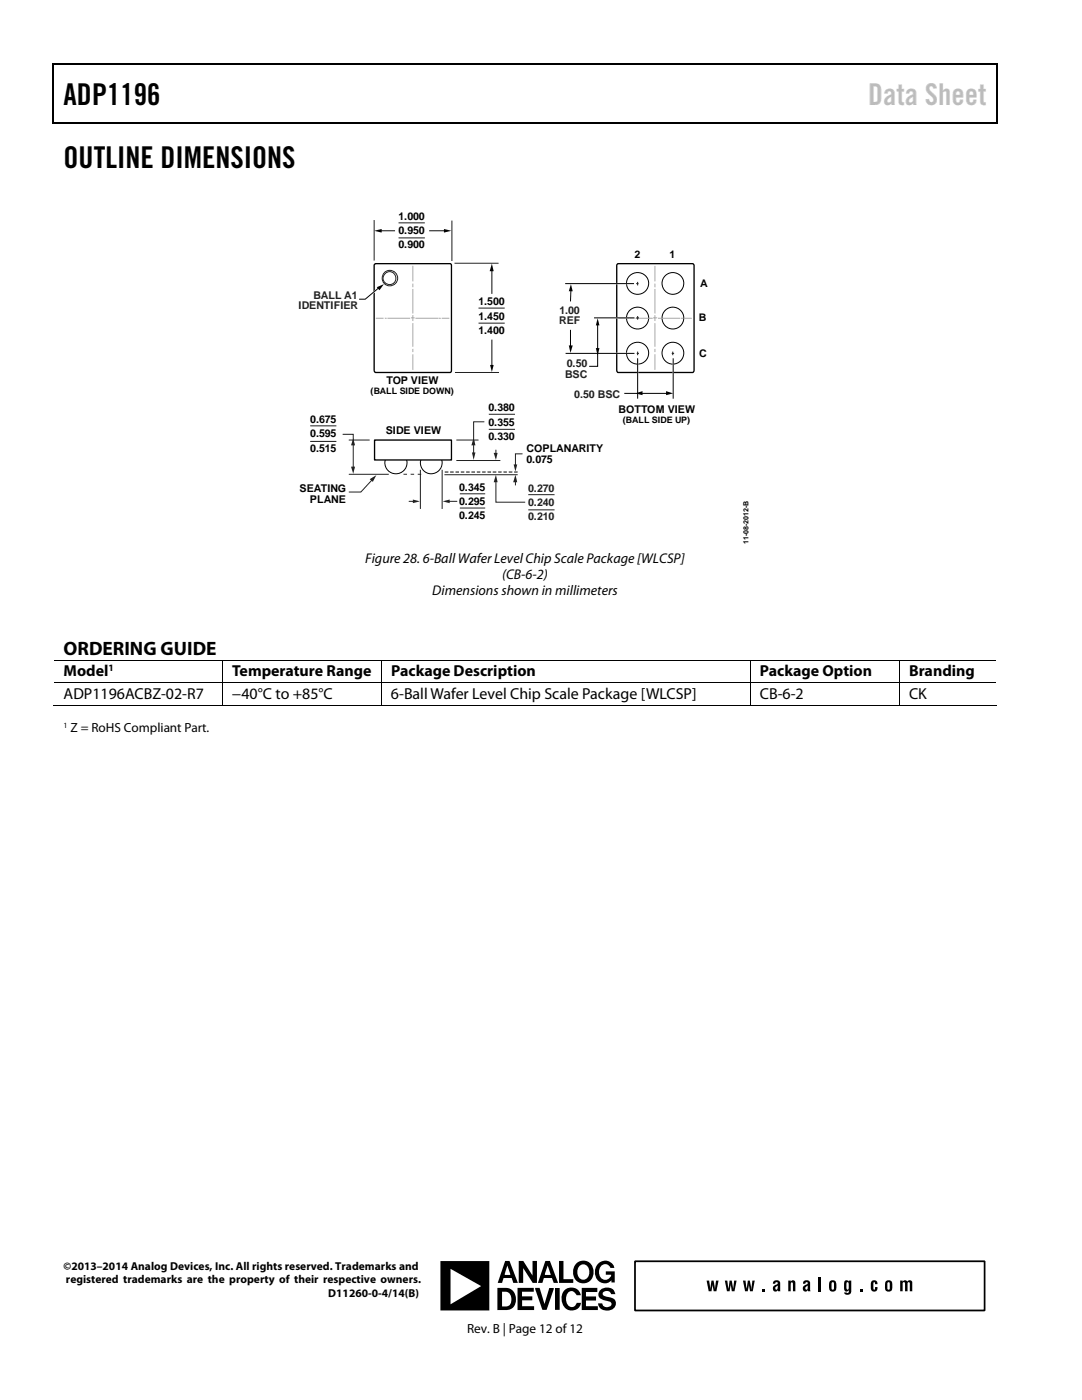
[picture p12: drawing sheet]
<svg xmlns="http://www.w3.org/2000/svg" width="216mm" height="279mm" viewBox="0 0 216 279" stroke-linecap="round" stroke-linejoin="round" font-family="sans-serif">
<path d="M10.5 12.7h.3v1h-.3zM198.8 12.7h.2v1h-.2zM198.8 12.7h.2v.3h-.2zM198.8 24.4h.2v.3h-.2z" fill="#000"/>
<path d="M10.5 12.8h188.3M10.7 13.7v11M198.9 13.7v11M10.5 24.5h188.3" fill="none" stroke="#000" stroke-width=".25"/>
<g fill="none" stroke="#000" stroke-width=".2">
<path d="M10.8 131.7h188M10.8 136.2h188M44.4 131.8v4.4M44.4 136.3v4.5M76.2 131.8v4.4M76.2 136.3v4.5M149.7 131.8v4.4M149.7 136.3v4.5M179.5 131.8v4.4M179.5 136.3v4.5M10.5 140.7h33.8M44.5 140.7h31.6"/>
<path d="M76.2 140.7h73.4M149.8 140.7h29.6M179.6 140.7h19.2"/>
</g>
<g fill="none" stroke="#231f1f" stroke-width=".2">
<path d="M74.7 43.9v8.1M79.5 44.5h5.3M79.5 47.5h5.3M90.2 44v8.1M95.5 61.5h5.2M95.5 64.5h5.2M61.9 85h5.2M61.9 88.1h5.2M91.8 98.6h5M97.5 82.7h5.3M97.5 85.7h5.3M105.4 98.7h5.3"/>
<path d="M91.8 101.4h5M105.4 101.7h5.3"/>
</g>
<path d="M85.6 46.1h3.2" fill="none" stroke="#030303" stroke-width=".2"/>
<path d="M88.6 45.7l1.5 .4-1.5 .3z" fill="#030303"/>
<path d="M75.9 46.1h2.9" fill="none" stroke="#030303" stroke-width=".2"/>
<path d="M74.7 46.1l1.5-.4v.7z" fill="#030303"/>
<path d="M90.7 52.5h8.8M90.8 74.3h8.8" fill="none" stroke="#231f1f" stroke-width=".2"/>
<path d="M98.1 53.9v4.8" fill="none" stroke="#030303" stroke-width=".2"/>
<path d="M98.1 52.6l.4 1.5h-.8z" fill="#030303"/>
<path d="M98.1 67.8v5.3" fill="none" stroke="#030303" stroke-width=".2"/>
<path d="M97.8 72.8h.7l-.4 1.5z" fill="#030303"/>
<path d="M113.9 57.8l-.1 2.4" fill="none" stroke="#030303" stroke-width=".2"/>
<path d="M113.9 56.7l.4 1.4h-.8z" fill="#030303"/>
<path d="M113.8 65.8v3.4" fill="none" stroke="#030303" stroke-width=".2"/>
<path d="M113.5 68.9h.8l-.5 1.5z" fill="#030303"/>
<path d="M119.3 70.2v2.9h-1.7M119.3 64.7v5" fill="none" stroke="#000" stroke-width=".2"/>
<path d="M118.9 69.5h.7l-.3 1.5zM119.3 63.5l.3 1.4h-.7z" fill="#000"/>
<path d="M88.7 94.7h14.6M91.1 91.9h8.7M91.1 87.8h4.4" fill="none" stroke="#231f1f" stroke-width=".2"/>
<path d="M83.4 94.6h.7v.1h-.7zM81.9 94.6h.7v.1h-.7zM80.5 94.6h.7v.1h-.7z" fill="#231f1f"/>
<g fill="none" stroke="#231f1f" stroke-width=".2">
<circle cx="77.7" cy="55.5" r="1.27"/>
<circle cx="77.8" cy="55.5" r="1.56"/>
</g>
<path d="M99 89.9v.8" fill="none" stroke="#231f20" stroke-width=".2"/>
<path d="M98.5 90.4h.8l-.3 1.4z" fill="#231f20"/>
<path d="M99 96v4.2h5.8" fill="none" stroke="#231f20" stroke-width=".2"/>
<path d="M99 94.7l.3 1.5h-.8z" fill="#231f20"/>
<path d="M68.4 86.7h2.1v2.1M69.6 94.7h8M69.6 87.8h4.2M70.5 88.6v4.8" fill="none" stroke="#231f20" stroke-width=".2"/>
<g fill="#231f20">
<path d="M70.5 87.5l.3 1.4h-.8z"/>
<path d="M70 93.1h.8l-.3 1.5z"/>
</g>
<path d="M94.5 88.6v2M96.6 84.2h-2.1v4.5" fill="none" stroke="#231f20" stroke-width=".2"/>
<g fill="#231f20">
<path d="M94.5 87.4l.4 1.5h-.8z"/>
<path d="M94.2 90.3h.7l-.4 1.5z"/>
</g>
<path d="M83.9 93.9v7.6M88.2 93.9v7.6M81.7 100.1h.9" fill="none" stroke="#231f20" stroke-width=".2"/>
<path d="M82.4 99.7l1.4 .4-1.4 .3z" fill="#231f20"/>
<path d="M89.5 100.1h1.6" fill="none" stroke="#231f20" stroke-width=".2"/>
<path d="M88.3 100.1l1.4-.4v.7z" fill="#231f20"/>
<path d="M74.3 95.7l-2.3 2.5h-2.4" fill="none" stroke="#231f20" stroke-width=".2"/>
<path d="M73.8 95.6l1.3-.8-.7 1.4z" fill="#231f20"/>
<g fill="none" stroke="#010101" stroke-width=".2">
<circle cx="127.2" cy="56.6" r="2.19"/>
<circle cx="134.3" cy="56.6" r="2.17"/>
<circle cx="127.2" cy="70.5" r="2.2"/>
<circle cx="127.2" cy="63.5" r="2.2"/>
<circle cx="134.3" cy="70.5" r="2.18"/>
<circle cx="134.3" cy="63.5" r="2.18"/>
<circle cx="79" cy="92.4" r="2.19"/>
<circle cx="86" cy="92.4" r="2.17"/>
</g>
<path d="M74.8 52.7h15.2l.1 .3v13.1v7.8l-.1 .4h-15.1l-.2-.2v-21.1zM123.2 52.7l15-.1 .2 .2 .1 21.1-.2 .4h-15.1l-.1-.4v-5.6v-15.3z" fill="none" stroke="#000" stroke-width=".27"/>
<g fill="none" stroke="#a7a9ac" stroke-width=".2">
<path d="M82.4 53.1v3M82.4 56.7v.5M82.4 57.8v4.7M130.7 53.1v3M130.7 56.7v.5M130.7 57.8v4.7M75.1 63.5h1.3M76.9 63.5h.1M77.4 63.5h4.3M82.1 63.4h.5M82.4 63v1M82.4 64.6v4.5"/>
<path d="M82.4 69.7v.5M82.4 70.8v2.9M83 63.5h4.3M87.6 63.5h.3M88.2 63.5h1.4M123.5 63.5h1.3M125.2 63.5h.3M125.8 63.5h4.4M130.4 63.4h.6M130.7 63v1M130.7 64.6v4.5M130.7 69.7v.5"/>
<path d="M130.7 70.8v2.9M131.4 63.5h4.3M136 63.5h.3M136.6 63.5h1.3"/>
</g>
<path d="M120.4 56.6h6.4M120.5 63.4h6.4M120.5 70.5h6.4M127.2 71.3v6.3M134.3 71.3v6.3" fill="none" stroke="#fff" stroke-width=".27"/>
<path d="M112.8 56.6h13.7M112.9 70.5h13.7M118.5 63.4h8.1M124.6 78.5h3M127.2 71.5v8.1M127.9 78.5h5.3M134.3 71.5v8.1" fill="none" stroke="#000" stroke-width=".2"/>
<path d="M127 56.6h.3M127.2 56.3v.7M127 63.4h.4M127.1 70.5h.3M127.2 63.1v.7M127.2 70.2v.7M134.1 70.5h.3M134.2 70.2v.7" fill="none" stroke="#231f1f" stroke-width=".2"/>
<path d="M126.8 78.5l1.4-.4v.8zM132.9 78.1l1.4 .4-1.4 .4z" fill="#000"/>
<path d="M74.7 87.8h15.4v4h-15.4z" fill="#fff" stroke="#000" stroke-width=".27"/>
<path d="M74.9 58l-.5 .5 .6-.5" fill="none" stroke="#fff" stroke-width=".27"/>
<path d="M75.6 57.4l-2.7 2.3h-1.3" fill="none" stroke="#000" stroke-width=".2"/>
<g fill="#000">
<path d="M75.2 57.3l1.4-.6-.9 1.2z"/>
<path d="M102.6 94.1h.7v.2h-.7zM101.5 94.1h.7v.2h-.7zM100.5 94.1h.7v.2h-.7zM99.4 94.1h.7v.2h-.7zM98.3 94.1h.7v.2h-.7zM97.3 94.1h.7v.2h-.7zM96.2 94.1h.7v.2h-.7zM95.1 94.1h.7v.2h-.7zM94.1 94.1h.7v.2h-.7zM93 94.1h.7v.2h-.7zM91.9 94.1h.7v.2h-.7zM90.9 94.1h.7v.2h-.7zM89.8 94.1h.7v.2h-.7zM88.8 94.1h.7v.2h-.7z"/>
</g>
<path d="M102.8 96v.8" fill="none" stroke="#231f20" stroke-width=".2"/>
<path d="M102.8 94.7l.4 1.5h-.8z" fill="#231f20"/>
<path d="M104.3 90.6h-1.5v2.4" fill="none" stroke="#231f20" stroke-width=".2"/>
<path d="M102.5 92.7h.7l-.4 1.4z" fill="#231f20"/>
<g fill="#000">
<path d="M141 255.6h.5l.2 1.7 .3-1.7h.4l.3 1.7 .2-1.7h.5l-.5 2.1h-.5l-.2-1.4-.2 1.4h-.6zM144.6 255.6h.5l.3 1.7 .2-1.7h.4l.3 1.7 .2-1.7h.5l-.4 2.1h-.6l-.2-1.4-.2 1.4h-.5zM148.3 255.6h.5l.2 1.7 .2-1.7h.4l.3 1.7 .2-1.7h.5l-.4 2.1h-.5l-.3-1.4-.2 1.4h-.5zM152.1 257.2h.5v.5h-.5zM157.3 255.6h.5v.2a.49 .49 0 0 1 .4-.3 .49 .49 0 0 1 .4 .2l.1 2h-.5v-1.6l-.2-.2-.2 .2v1.6h-.5zM163.3 254.9h.5v2.8h-.5zM171.6 257.2h.5v.5h-.5zM174 255.7a.68 .68 0 0 1 .8-.2 .68 .68 0 0 1 .3 .8h-.5v-.4h-.3v1.4h.2l.1-.4h.5a.69 .69 0 0 1-.6 .9 .69 .69 0 0 1-.7-.9v-1zM179.6 255.6h.5v.2l.3-.3h.4l.2 .3a.54 .54 0 0 1 .6-.3 .54 .54 0 0 1 .4 .5v1.7h-.5v-1.6l-.2-.2-.2 .2v1.6h-.5v-1.6l-.3-.2-.2 .2v1.6h-.5z"/>
<path d="M103.5 251.7h.9l1.9 2.9v-2.9h.8v4.3h-.8l-1.9-2.9v2.9h-.9zM111.5 251.7h.9v3.6h2v.7h-2.9zM108.8 251.7h.9l1.7 4.3h-.9l-.4-.9h-.9h-.7l-.3 .9h-.9zM100.8 251.7h.9l1.6 4.3h-.9l-.3-.9h-.9h-.7l-.3 .9h-.9zM115.1 252a2.12 2.12 0 0 1 2.6 0 2.12 2.12 0 0 1 .7 2.5 2.09 2.09 0 0 1-2.7 1.5 2.09 2.09 0 0 1-1.3-2.8zM119.5 252.1a1.87 1.87 0 0 1 3.1 .9h-.8a1.16 1.16 0 0 0-1.2-.7 1.16 1.16 0 0 0-1 1 1.37 1.37 0 0 0 .3 1.7 1.37 1.37 0 0 0 1.7 0l.3-.6h-1v-.7h1.8v2.2h-.7v-.4a1.93 1.93 0 0 1-2.3 .4 1.93 1.93 0 0 1-1-2l.3-1.3zM87.9 251.7h9.7v9.8h-9.7zM106.8 257h.9l.9 3.2 1-3.2h.9l-1.4 4.4h-.9zM116.1 257h3.1v.9h-2.3v.8h2v.6v.2h-2v1.2h2.4v.8h-3.2zM103.3 257h3.2v.8h-2.3v.9h2v.8h-2v1.2h2.4v.8h-3.3zM99.3 257h.9a2.24 2.24 0 0 1 2.7 2.9 1.81 1.81 0 0 1-2 1.6h-1.6zM110.7 257h1v4.4h-1zM112.7 257.4a1.93 1.93 0 0 1 3.2 1.1h-.8a1.06 1.06 0 0 0-1.1-.8 1.06 1.06 0 0 0-1 .9 1.7 1.7 0 0 0 1.1 2.3 1.12 1.12 0 0 0 1-.9h.8a1.92 1.92 0 0 1-1.9 1.6 1.92 1.92 0 0 1-1.8-1.7 2.55 2.55 0 0 1 .5-2.5zM119.8 257.4a1.73 1.73 0 0 1 3 .9h-.8a.92 .92 0 0 0-.9-.7 .92 .92 0 0 0-.9 .6 1.12 1.12 0 0 0 1.3 .7 1.32 1.32 0 0 1 1.4 1.1 1.32 1.32 0 0 1-1.2 1.5 1.71 1.71 0 0 1-2.4-1.4h.9a.97 .97 0 0 0 .8 .8 .97 .97 0 0 0 1-.6 1.05 1.05 0 0 0-1.2-.8 1.22 1.22 0 0 1-1.3-.7 1.22 1.22 0 0 1 .3-1.4zM109.3 252.6l-.6 1.8h1.2zM101.2 252.6l-.5 1.8h1.1zM115.5 252.8a1.63 1.63 0 0 0 .9 2.6 1.58 1.58 0 0 0 1.2-1.5 1.58 1.58 0 0 0-1.2-1.6l-.5 .2zM89.9 253.2v7.1l6.1-3.6zM100.2 257.8v2.9h.7a1.42 1.42 0 0 0 1-2.2 1.62 1.62 0 0 0-1.7-.7z"/>
<path d="M154.4 255.7a.74 .74 0 0 1 .8-.2 .74 .74 0 0 1 .5 .7v1.5h-.5v-.2a.58 .58 0 0 1-.8 .2 .58 .58 0 0 1-.1-.9l.9-.6-.2-.3h-.2l-.1 .3h-.5zM154.8 256.9l-.1 .3 .2 .2 .2-.1 .1-.7z"/>
<path d="M160.4 255.7a.72 .72 0 0 1 .8-.2 .72 .72 0 0 1 .4 .7l.1 1.5h-.5v-.2a.59 .59 0 0 1-.8 .2 .59 .59 0 0 1-.1-.9l.9-.6-.1-.3h-.1h-.2l-.1 .3h-.5zM160.8 256.9l-.1 .3 .2 .2 .2-.1 .1-.7z"/>
<path d="M165.6 255.7a.74 .74 0 0 1 .9-.2 .74 .74 0 0 1 .4 .8 1.08 1.08 0 0 1-.7 1.5l-.4-.1a2 2 0 0 1-.2-2zM166 255.9l-.1 1.3 .3 .2 .2-.2v-1.1l-.2-.2z"/>
<path d="M168.5 255.7l.2-.2a.47 .47 0 0 1 .7 .3v-.2h.5v1.6a.87 .87 0 0 1-.3 1 .87 .87 0 0 1-1.1 0l-.1-.3 .6 .1a.41 .41 0 0 0 .4-.5 .52 .52 0 0 1-.7 .2 .52 .52 0 0 1-.3-.7zM169 255.9l-.1 1.3 .3 .1a1.39 1.39 0 0 0-.1-1.4z"/>
<path d="M176.7 255.7a.75 .75 0 0 1 .9-.2 .75 .75 0 0 1 .4 .8 1.42 1.42 0 0 1-.3 1.4 .72 .72 0 0 1-1.1-.5zM177.1 255.9v1.3l.2 .2 .2-.2v-1.1l-.2-.2z"/>
</g>
<path d="M126.7 251.7h69.8v9.8h-69.8z" fill="none" stroke="#000" stroke-width=".35"/>
<g font-size="6">
<text x="12.7" y="21">ADP1196</text>
<text x="12.7" y="33.6">OUTLINE DIMENSIONS</text>
</g>
<text font-size="6" fill="#c0c0c0" x="173.2" y="21">Data Sheet</text>
<text font-size="3.9" x="12.7" y="130.7">ORDERING GUIDE</text>
<g font-size="3.2">
<text x="12.7" y="135">Model</text>
<text x="46.3" y="135">Temperature Range</text>
<text x="78.1" y="135">Package Description</text>
<text x="151.6" y="135">Package Option</text>
<text x="181.4" y="135">Branding</text>
<text x="12.7" y="139.5">ADP1196ACBZ-02-R7</text>
<text x="46.3" y="139.5">−40°C to +85°C</text>
<text x="78" y="139.5">6-Ball Wafer Level Chip Scale Package [WLCSP]</text>
<text x="151.6" y="139.5">CB-6-2</text>
<text x="181.4" y="139.5">CK</text>
</g>
<g font-size="2.8">
<text x="72.9" y="112.3">Figure 28. 6-Ball Wafer Level Chip Scale Package [WLCSP]</text>
<text x="86.3" y="118.7">Dimensions shown in millimeters</text>
<text x="100.2" y="115.5">(CB-6-2)</text>
</g>
<g font-size="2.6">
<text x="14.1" y="146.1">Z = RoHS Compliant Part.</text>
<text x="93.2" y="266">Rev. B | Page 12 of 12</text>
</g>
<g font-size="2.3">
<text x="12.7" y="253.5">©2013–2014 Analog Devices, Inc. All rights reserved. Trademarks and</text>
<text x="13.2" y="256.1">registered trademarks are the property of their respective owners.</text>
<text x="65.5" y="258.8">D11260-0-4/14(B)</text>
</g>
<g font-size="2.1">
<text x="79.5" y="43.9">1.000</text>
<text x="79.5" y="46.7">0.950</text>
<text x="79.5" y="49.6">0.900</text>
<text x="126.6" y="51.4">2</text>
<text x="133.6" y="51.4">1</text>
<text x="139.7" y="57.2">A</text>
<text x="95.5" y="60.9">1.500</text>
<text x="95.5" y="63.8">1.450</text>
<text x="139.4" y="64">B</text>
<text x="95.5" y="66.6">1.400</text>
<text x="139.5" y="71.3">C</text>
<text x="77.1" y="76.6">TOP VIEW</text>
<text x="97.5" y="82.1">0.380</text>
<text x="123.4" y="82.4">BOTTOM VIEW</text>
<text x="61.9" y="84.4">0.675</text>
<text x="61.9" y="87.3">0.595</text>
<text x="77" y="86.7">SIDE VIEW</text>
<text x="97.5" y="84.9">0.355</text>
<text x="97.5" y="87.8">0.330</text>
<text x="61.9" y="90.1">0.515</text>
<text x="105.1" y="90.3">COPLANARITY</text>
<text x="105.1" y="92.4">0.075</text>
<text x="59.8" y="98.2">SEATING</text>
<text x="61.8" y="100.4">PLANE</text>
<text x="91.6" y="97.9">0.345</text>
<text x="91.6" y="100.8">0.295</text>
<text x="91.6" y="103.6">0.245</text>
</g>
<g font-size="2.1" fill="#231f1f">
<text x="62.5" y="59.6">BALL A1</text>
<text x="59.6" y="61.7">IDENTIFIER</text>
<text x="111.5" y="64.7">REF</text>
<text x="111.6" y="62.6">1.00</text>
<text x="112.8" y="75.4">BSC</text>
<text x="113.1" y="73.2">0.50</text>
<text x="114.6" y="79.4">0.50 BSC</text>
<text x="105.4" y="98.1">0.270</text>
<text x="105.4" y="101">0.240</text>
<text x="105.4" y="103.8">0.210</text>
</g>
<text font-size="1.9" x="21.7" y="133.9">1</text>
<g font-size="1.8">
<text x="73.9" y="78.7">(BALL SIDE DOWN)</text>
<text x="124.3" y="84.5">(BALL SIDE UP)</text>
</g>
<text font-size="1.6" x="12.7" y="145.2">1</text>
<text font-size="1.4" x="149.3" y="108.5" transform="rotate(-90 149.3 108.5)">11-08-2012-B</text>
</svg>
